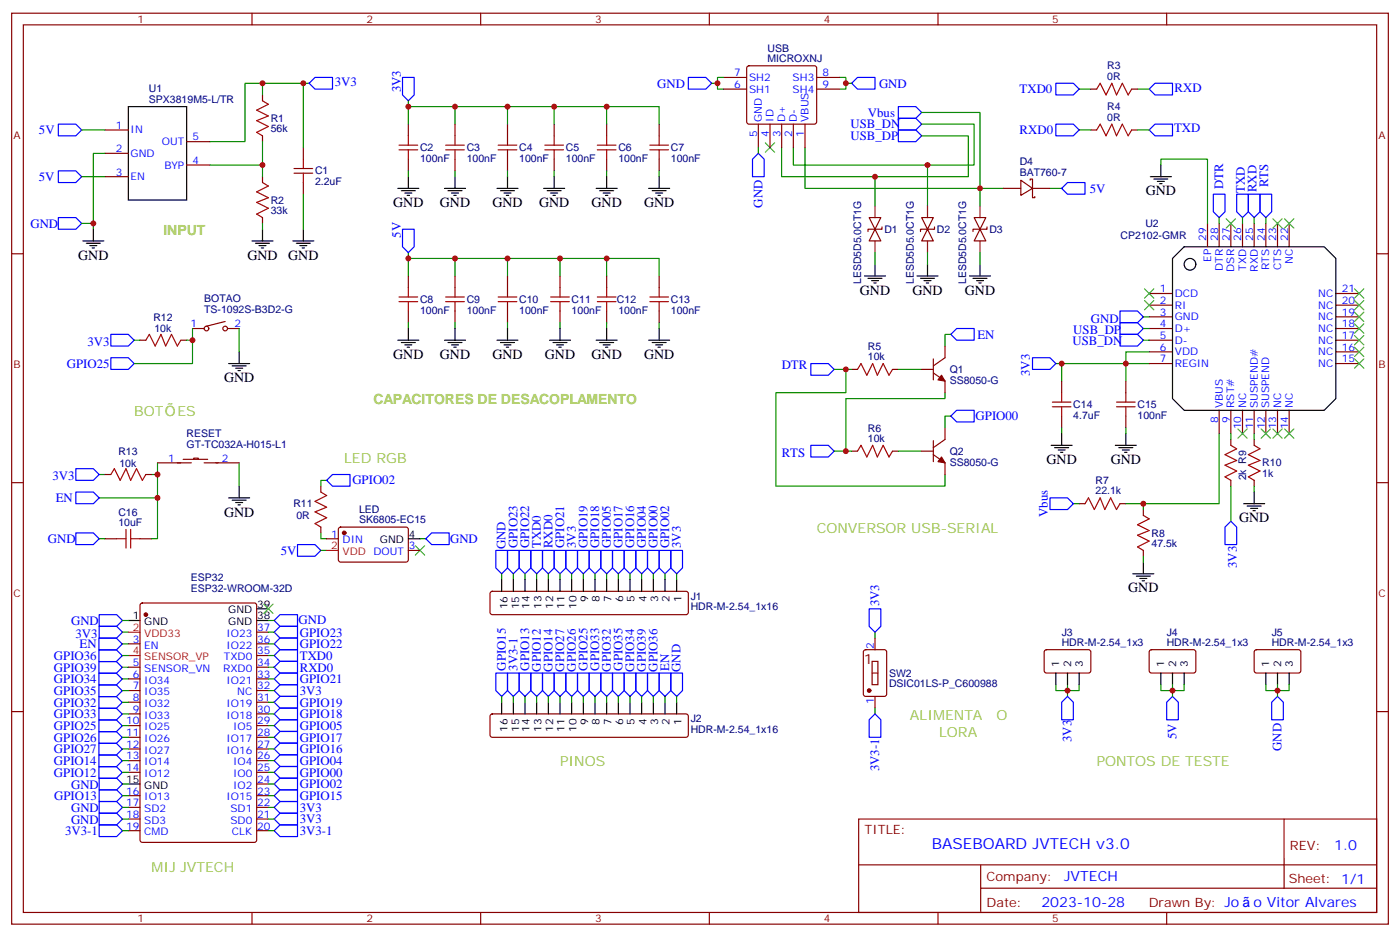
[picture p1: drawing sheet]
<svg xmlns="http://www.w3.org/2000/svg" width="423mm" height="283mm" viewBox="0 0 423 283" stroke-linecap="round" stroke-linejoin="round" font-family="sans-serif">
<g fill="none" stroke="#870000" stroke-width=".35">
<path d="M3.5 4h416.3v275.2h-416.3zM7.1 7.5h409.2v268.1h-409.2zM76.2 4v3.5M145.3 4v3.5M214.5 4v3.5M283.6 4v3.5M352.8 4v3.5M31.7 39.3h7.1M79.4 28.7v1.7M123.5 37.5v3.5M137.6 37.5v3.5M153.5 37.5v3.5"/>
<path d="M167.6 37.5v3.5M183.4 37.5v3.5M199.3 37.5v3.5M218.7 26.9h7.1M218.7 23.4h7.1M226 20.1l.5-.2h19.7l.5 .2 .2 .5v16.2l-.2 .5-.5 .2h-19.7l-.5-.2-.2-.5v-16.2zM229.3 37.5v7.1M232.8 37.5v7.1M236.4 37.5v7.1M239.9 37.5v7.1M243.4 37.5v7.1M246.9 26.9h7.1"/>
<path d="M246.9 23.4h7.1M329.8 39.3h1.8M329.8 26.9h1.8M342.2 39.3h1.8M342.2 26.9h1.8M31.7 46.3h7.1M31.7 53.4h7.1M56.4 49.8h7.1M56.4 42.8h7.1M79.4 41v1.8M79.4 53.4v1.7M91.7 44.6v3.5"/>
<path d="M91.7 55.1v3.6M123.5 48.1v3.5M137.6 48.1v3.5M153.5 48.1v3.5M167.6 48.1v3.5M183.4 48.1v3.5M199.3 48.1v3.5M303.4 56.9h5.3M308.7 54.4l3.5 2.5-3.5 2.1zM311.5 54.4v-.3h.7v5.6h.7v-.3M312.2 56.9h5.3M3.5 76.7h3.6"/>
<path d="M79.4 65.7v1.8M262.8 65.7h3.5l-1.7 3.6zM264.6 69.3l1.7 3.5h-3.5zM266.7 68.5v.8h-4.2v.7M278.7 65.7h3.5l-1.7 3.6zM280.5 69.3l1.7 3.5h-3.5zM282.6 68.5v.8h-4.3v.7M294.6 65.7h3.5l-1.8 3.6zM296.3 69.3l1.8 3.5h-3.5zM298.4 68.5v.8h-4.2v.7M365.1 67.5v7M368.7 67.5v7"/>
<path d="M372.2 67.5v7M375.7 67.5v7M379.2 67.5v7M382.8 67.5v7M386.3 67.5v7M389.8 67.5v7M416.3 76.7h3.5M58.2 99.2h3.5M68.1 97.1l-5.7 1.4M68.8 99.2h3.5M123.5 83.4v3.5M123.5 93.9v3.6"/>
<path d="M137.6 83.4v3.5M137.6 93.9v3.6M153.5 83.4v3.5M153.5 93.9v3.6M169.3 83.4v3.5M169.3 93.9v3.6M183.4 83.4v3.5M183.4 93.9v3.6M199.3 83.4v3.5M199.3 93.9v3.6M347.5 88.7h7M347.5 92.2h7"/>
<path d="M347.5 95.7h7M347.5 99.2h7M403.9 88.7h7.1M403.9 92.2h7.1M403.9 95.7h7.1M403.9 99.2h7.1M42.3 102.8h1.8M54.7 102.8h1.7M257.5 111.6h1.8M269.9 111.6h1.7M278.7 111.6h3.5M282.2 112.6l3.6 2.5v3.5"/>
<path d="M282.2 108.4v6.4M285.8 104.5v3.6l-3.6 2.4M321 115.1v3.5M340.4 115.1v3.5M347.5 102.8h7M347.5 106.3h7M347.5 109.8h7M403.9 102.8h7.1M403.9 106.3h7.1M403.9 109.8h7.1M47.6 139.8h10.3M55.4 138.7h7.4"/>
<path d="M58.6 138.7v-.3h1.4v.3M61.7 139.8h10.6M257.5 136.3h1.8M269.9 136.3h1.7M278.7 136.3h3.5M282.2 137.3l3.6 2.5v3.5M282.2 133.1v6.4M285.8 129.2v3.6l-3.6 2.4M321 125.7v3.5M340.4 125.7v3.5M368.7 123.9v7.1M372.2 123.9v7.1"/>
<path d="M372.2 132.8v1.7M375.7 123.9v7.1M379.2 123.9v7.1M379.2 132.8v1.7M382.8 123.9v7.1M386.3 123.9v7.1M389.8 123.9v7.1M3.5 145.8h3.6M31.7 143.3h1.8M44.1 143.3h1.8M97 146.9v1.7M97 159.2v1.8"/>
<path d="M102.5 159.4l.5-.2 20 .1 .5 .6-.1 9.5-.6 .4-20.1-.1-.4-.6v-9.2zM326.3 152.2h1.8M338.7 152.2h1.7M345.7 153.9v1.8M372.2 145.1v1.8M379.2 145.1v1.8M416.3 145.8h3.5M31.7 162.7h3.6M42.3 162.7h3.6M98.8 162.7h3.5M123.5 166.3h3.5M148.4 178.8l.5-.2h58.5l.5 .2 .2 .5v5.7l-.2 .5-.5 .2h-58.5l-.5-.3-.2-.4v-5.7z"/>
<path d="M345.7 166.3v1.7M38.8 194.5h3.5M42.6 182.3l.4-.2h33.9l.7 .5v71.2l-.5 .6-34.1 .1-.6-.5-.1-71.2zM77.6 191h3.5M77.6 194.5h3.5M77.6 198h3.5M261.3 196.5l.5-.2h5.6l.7 .4v13l-.5 .6-5.8 .1-.7-.5v-12.9zM263.7 199.8h1.8v7h-1.8zM264.6 192.7v3.6M316 196.5l.4-.2h13l.4 .7v5.9l-.7 .4-12.9-.1-.5-.6v-5.6zM347.7 196.5l.5-.2h13l.4 .7-.1 5.9-.6 .4-13-.1-.4-.6v-5.6zM379.5 196.5l.4-.2h13l.4 .7v5.9l-.7 .4-12.9-.1-.5-.6v-5.6z"/>
<path d="M3.5 214.9h3.6M38.8 201.5h3.5M38.8 205.1h3.5M38.8 208.6h3.5M38.8 212.1h3.5M38.8 215.7h3.5M38.8 219.2h3.5M77.6 201.5h3.5M77.6 205.1h3.5M77.6 208.6h3.5M77.6 212.1h3.5M77.6 215.7h3.5"/>
<path d="M77.6 219.2h3.5M148.4 215.9l.5-.2h58.5l.5 .2 .2 .5v5.6l-.2 .5-.5 .2h-58.5l-.5-.2-.2-.5v-5.6zM263.7 203.3h1.8M264.6 210.4v3.5M416.3 214.9h3.5M38.8 222.7h3.5M38.8 226.2h3.5M38.8 229.8h3.5M38.8 233.3h3.5M77.6 222.7h3.5M77.6 226.2h3.5M77.6 229.8h3.5"/>
<path d="M77.6 233.3h3.5M77.6 236.8h3.5M38.8 240.3h3.5M38.8 243.9h3.5M38.8 247.4h3.5M38.8 250.9h3.5M77.6 240.3h3.5M77.6 243.9h3.5M77.6 247.4h3.5M77.6 250.9h3.5M259.6 247.4h156.7v28.2h-156.7zM388.3 247.4v20.9"/>
<path d="M76.2 275.6v3.6M145.3 275.6v3.6M214.5 275.6v3.6M259.7 261.2h156.4M283.6 275.6v3.6M296.6 268.3h119.5M296.6 261.2v14.2M352.8 275.6v3.6"/>
<circle cx="62.4" cy="99.2" r=".71"/>
<circle cx="68.1" cy="99.2" r=".71"/>
</g>
<g fill="none" stroke="#000" stroke-width=".35">
<path d="M38.8 32.2h17.6v28.2h-17.6zM120.3 56.9h6.3M121.4 57.6h4.2M122.4 58.3h2.1M123.1 59h.7M123.5 53.4v3.5M134.4 56.9h6.4M135.5 57.6h4.2M136.5 58.3h2.1M137.2 59h.7M137.6 53.4v3.5M150.3 56.9h6.3"/>
<path d="M151.3 57.6h4.3M152.4 58.3h2.1M153.1 59h.7M153.5 53.4v3.5M164.4 56.9h6.3M165.5 57.6h4.2M166.5 58.3h2.1M167.2 59h.7M167.6 53.4v3.5M180.3 56.9h6.3M181.3 57.6h4.3M182.4 58.3h2.1"/>
<path d="M183.1 59h.7M183.4 53.4v3.5M196.1 56.9h6.4M197.2 57.6h4.2M198.3 58.3h2.1M199 59h.7M199.3 53.4v3.5M347.8 53.4h6.4M348.9 54.1h4.2M350 54.8h2.1M350.7 55.5h.7M351 49.8v3.6"/>
<path d="M25 72.8h6.4M26.1 73.5h4.2M27.2 74.2h2.1M27.9 74.9h.7M28.2 69.3v3.5M76.2 72.8h6.3M77.3 73.5h4.2M78.3 74.2h2.1M79 74.9h.7M79.4 69.3v3.5M88.5 72.8h6.4M89.6 73.5h4.2"/>
<path d="M90.7 74.2h2.1M91.4 74.9h.7M91.7 69.3v3.5M264.6 79.8v3.6M280.5 79.8v3.6M296.3 79.8v3.6M358.1 74.5h42.3l3.5 3.6v42.3l-3.5 3.5h-42.3l-3.6-3.5v-42.3zM123.5 99.2v3.6M137.6 99.2v3.6M153.5 99.2v3.6M169.3 99.2v3.6M183.4 99.2v3.6"/>
<path d="M199.3 99.2v3.6M261.4 83.4h6.4M262.5 84.1h4.2M263.5 84.8h2.1M264.2 85.5h.7M277.3 83.4h6.3M278.3 84.1h4.3M279.4 84.8h2.1M280.1 85.5h.7M293.2 83.4h6.3M294.2 84.1h4.2M295.3 84.8h2.1"/>
<path d="M296 85.5h.7M69.1 109.8h6.4M70.2 110.5h4.2M71.3 111.2h2.1M72 111.9h.7M72.3 106.3v3.5M120.3 102.8h6.3M121.4 103.5h4.2M122.4 104.2h2.1M123.1 104.9h.7M134.4 102.8h6.4M135.5 103.5h4.2"/>
<path d="M136.5 104.2h2.1M137.2 104.9h.7M150.3 102.8h6.3M151.3 103.5h4.3M152.4 104.2h2.1M153.1 104.9h.7M166.2 102.8h6.3M167.2 103.5h4.2M168.3 104.2h2.1M169 104.9h.7M180.3 102.8h6.3M181.3 103.5h4.3"/>
<path d="M182.4 104.2h2.1M183.1 104.9h.7M196.1 102.8h6.4M197.2 103.5h4.2M198.3 104.2h2.1M199 104.9h.7M317.9 134.5h6.3M318.9 135.2h4.2M320 135.9h2.1M320.7 136.6h.7M321 131v3.5M337.3 134.5h6.3"/>
<path d="M338.3 135.2h4.2M339.4 135.9h2.1M340.1 136.6h.7M340.4 131v3.5M69.1 150.4h6.4M70.2 151.1h4.2M71.3 151.8h2.1M72 152.5h.7M72.3 146.9v3.5M376.1 152.2h6.3M377.1 152.9h4.3M378.2 153.6h2.1"/>
<path d="M378.9 154.3h.7M379.2 148.6v3.6M123.5 162.7h3.5M151.7 175.1v3.5M155.2 175.1v3.5M158.7 175.1v3.5M162.3 175.1v3.5M165.8 175.1v3.5M169.3 175.1v3.5M172.9 175.1v3.5M176.4 175.1v3.5M179.9 175.1v3.5"/>
<path d="M183.4 175.1v3.5M187 175.1v3.5M190.5 175.1v3.5M194 175.1v3.5M197.6 175.1v3.5M201.1 175.1v3.5M204.6 175.1v3.5M342.5 173.3h6.4M343.6 174h4.2M344.7 174.7h2.1M345.4 175.4h.7M345.7 169.8v3.5"/>
<path d="M38.8 187.4h3.5M77.6 183.9h3.5M77.6 187.4h3.5M151.7 212.1v3.6M155.2 212.1v3.6M158.7 212.1v3.6M162.3 212.1v3.6M165.8 212.1v3.6M169.3 212.1v3.6M172.9 212.1v3.6M176.4 212.1v3.6M179.9 212.1v3.6"/>
<path d="M183.4 212.1v3.6M187 212.1v3.6M190.5 212.1v3.6M194 212.1v3.6M197.6 212.1v3.6M201.1 212.1v3.6M204.6 212.1v3.6M319.3 203.3v3.5M322.8 203.3v3.5M326.3 203.3v3.5M351 203.3v3.5M354.5 203.3v3.5"/>
<path d="M358.1 203.3v3.5M382.8 203.3v3.5M386.3 203.3v3.5M389.8 203.3v3.5M38.8 236.8h3.5"/>
<circle cx="359.8" cy="79.8" r="1.76"/>
</g>
<g fill="none" stroke="#a10000" stroke-width=".35">
<path d="M79.4 30.4l1.7 1.1-3.5 1.8 3.5 1.7-3.5 1.4 3.5 1.8-3.5 1.8 1.8 1M331.6 39.3l1.1-1.8 1.7 3.5 1.8-3.5 1.4 3.5 1.8-3.5 1.7 3.5 1.1-1.7M331.6 26.9l1.1-1.7 1.7 3.5 1.8-3.5 1.4 3.5 1.8-3.5 1.7 3.5 1.1-1.8M79.4 55.1l1.7 1.1-3.5 1.8 3.5 1.7-3.5 1.4 3.5 1.8-3.5 1.8 1.8 1M88.9 52.3h5.6M88.9 50.9h5.6M91.7 48.1v2.8M91.7 52.3v2.8M120.6 45.3h5.7M120.6 43.9h5.7M123.5 41v2.9M123.5 45.3v2.8"/>
<path d="M134.8 45.3h5.6M134.8 43.9h5.6M137.6 41v2.9M137.6 45.3v2.8M150.6 45.3h5.7M150.6 43.9h5.7M153.5 41v2.9M153.5 45.3v2.8M164.7 45.3h5.7M164.7 43.9h5.7M167.6 41v2.9M167.6 45.3v2.8"/>
<path d="M180.6 45.3h5.7M180.6 43.9h5.7M183.4 41v2.9M183.4 45.3v2.8M196.5 45.3h5.6M196.5 43.9h5.6M199.3 41v2.9M199.3 45.3v2.8M120.6 91.1h5.7M120.6 89.7h5.7M123.5 86.9v2.8M123.5 91.1v2.8"/>
<path d="M134.8 91.1h5.6M134.8 89.7h5.6M137.6 86.9v2.8M137.6 91.1v2.8M150.6 91.1h5.7M150.6 89.7h5.7M153.5 86.9v2.8M153.5 91.1v2.8M166.5 91.1h5.7M166.5 89.7h5.7M169.3 86.9v2.8M169.3 91.1v2.8"/>
<path d="M180.6 91.1h5.7M180.6 89.7h5.7M183.4 86.9v2.8M183.4 91.1v2.8M196.5 91.1h5.6M196.5 89.7h5.6M199.3 86.9v2.8M199.3 91.1v2.8M44.1 102.8l1.1-1.8 1.7 3.5 1.8-3.5 1.4 3.5 1.8-3.5 1.7 3.5 1.1-1.7M259.3 111.6l1-1.8 1.8 3.5 1.8-3.5 1.4 3.5 1.8-3.5 1.7 3.5 1.1-1.7M321 118.6v2.9M340.4 118.6v2.9"/>
<path d="M259.3 136.3l1-1.8 1.8 3.5 1.8-3.5 1.4 3.5 1.8-3.5 1.7 3.5 1.1-1.7M318.2 122.9h5.6M318.2 121.5h5.6M321 122.9v2.8M337.6 122.9h5.7M337.6 121.5h5.7M340.4 122.9v2.8M372.2 134.5l1.7 1.1-3.5 1.7 3.5 1.8-3.5 1.4 3.5 1.8-3.5 1.7 1.8 1.1M379.2 134.5l1.8 1.1-3.5 1.7 3.5 1.8-3.5 1.4 3.5 1.8-3.5 1.7 1.7 1.1M33.5 143.3l1.1-1.7 1.7 3.5 1.8-3.5 1.4 3.5 1.8-3.5 1.7 3.5 1.1-1.8M38.1 159.9v5.7M39.5 159.9v5.7"/>
<path d="M97 148.6l1.8 1.1-3.6 1.7 3.6 1.8-3.6 1.4 3.6 1.8-3.6 1.8 1.8 1M328.1 152.2l1-1.8 1.8 3.5 1.8-3.5 1.4 3.5 1.7-3.5 1.8 3.5 1.1-1.7M345.7 155.7l1.8 1-3.5 1.8 3.5 1.8-3.5 1.4 3.5 1.7-3.5 1.8 1.7 1.1M35.3 162.7h2.8M39.5 162.7h2.8"/>
</g>
<g fill="none" stroke="#008700" stroke-width=".35">
<path d="M24.7 39.3h7M79.4 28.7v-3.5h-5.3v17.6h-10.6M79.4 25.2h12.3M93.5 25.2h-1.8v19.4M123.5 30.4v1.8h30v5.3M123.5 32.2v5.3M137.6 32.2v5.3M153.5 32.2h14.1v5.3M167.6 32.2h31.7v5.3M183.4 32.2v5.3M217 25.2v1.7h1.7M218.7 23.4h-1.7v1.8h-1.8"/>
<path d="M254 23.4h1.8v1.8h1.7M255.8 25.2v1.7h-1.8M278.7 34h17.6v22.9M278.7 37.5h15.9v12.3h-14.1M326.3 39.3h3.5M326.3 26.9h3.5M344 39.3h3.5M344 26.9h3.5M24.7 53.4h7M31.7 46.3h-3.5v23M79.4 42.8v7h-15.9M79.4 49.8v3.6"/>
<path d="M91.7 58.7v10.6M123.5 51.6v1.8M137.6 51.6v1.8M153.5 51.6v1.8M167.6 51.6v1.8M183.4 51.6v1.8M199.3 51.6v1.8M229.3 44.6v1.7M236.4 44.6v8.8h28.2v8.8M239.9 44.6v5.2h40.6v12.4M243.4 44.6v12.3h52.9M278.7 41h14.1v12.4h-28.2"/>
<path d="M296.3 56.9h7.1M296.3 56.9v5.3M317.5 56.9h3.5M351 49.8v-1.7h14.1v19.4M24.7 67.5h3.5M79.4 67.5v1.8M123.5 76.3v1.8h30v5.3M123.5 78.1v5.3M137.6 78.1v5.3M153.5 78.1h45.8v5.3M169.3 78.1v5.3M183.4 78.1v5.3"/>
<path d="M264.6 76.3v3.5M280.5 76.3v3.5M296.3 76.3v3.5M368.7 65.7v1.8M375.7 65.7v1.8M379.2 65.7v1.8M382.8 65.7v1.8M58.2 99.2v3.6h-1.8M72.3 99.2v7.1M123.5 97.5v1.7M137.6 97.5v1.7M153.5 97.5v1.7"/>
<path d="M169.3 97.5v1.7M183.4 97.5v1.7M199.3 97.5v1.7M345.7 99.2h1.8M345.7 95.7h1.8M40.6 102.8h1.7M58.2 102.8v7h-17.6M252.2 111.6h5.3M255.8 111.6v7h-21.2v28.3h51.2v-3.6M271.6 111.6h7.1M285.8 118.6v1.8h-30v15.9M287.5 101h-1.7v3.5"/>
<path d="M319.3 109.8h28.2M321 109.8v5.3M345.7 102.8h1.8M347.5 106.3h-7.1v8.8M47.6 139.8v3.5h-1.7M72.3 139.8v7.1M252.2 136.3h5.3M271.6 136.3h7.1M287.5 125.7h-1.7v3.5M321 129.2v1.8M340.4 129.2v1.8M368.7 131v21.2h-23"/>
<path d="M372.2 131v1.8M379.2 131v1.8M30 143.3h1.7M47.6 143.3v7.1h-17.6M47.6 150.4v12.3h-1.7M98.8 145.1h-1.8v1.8M324.6 152.2h1.7M340.4 152.2h5.3v1.7M372.2 146.9v10.5M379.2 146.9v1.7M30 162.7h1.7M97 161v1.7h1.8"/>
<path d="M97 166.3h1.8M127 162.7h1.8M151.7 173.3v1.8M155.2 173.3v1.8M158.7 173.3v1.8M162.3 173.3v1.8M165.8 173.3v1.8M169.3 173.3v1.8M172.9 173.3v1.8M176.4 173.3v1.8M179.9 173.3v1.8M183.4 173.3v1.8"/>
<path d="M187 173.3v1.8M190.5 173.3v1.8M194 173.3v1.8M197.6 173.3v1.8M201.1 173.3v1.8M204.6 173.3v1.8M345.7 168v1.8M37 194.5h1.8M37 198h1.8M37 191h1.8M37 187.4h1.8M81.1 191h1.8"/>
<path d="M81.1 187.4h1.8M81.1 198h1.8M81.1 194.5h1.8M264.6 191v1.7M37 201.5h1.8M37 205.1h1.8M37 208.6h1.8M37 212.1h1.8M37 215.7h1.8M37 219.2h1.8M81.1 208.6h1.8M81.1 212.1h1.8"/>
<path d="M81.1 215.7h1.8M81.1 219.2h1.8M81.1 205.1h1.8M81.1 201.5h1.8M151.7 210.4v1.7M155.2 210.4v1.7M158.7 210.4v1.7M162.3 210.4v1.7M165.8 210.4v1.7M169.3 210.4v1.7M172.9 210.4v1.7M176.4 210.4v1.7"/>
<path d="M179.9 210.4v1.7M183.4 210.4v1.7M187 210.4v1.7M190.5 210.4v1.7M194 210.4v1.7M197.6 210.4v1.7M201.1 210.4v1.7M204.6 210.4v1.7M264.6 213.9v1.8M319.3 206.8v1.8h7v-1.8M322.8 206.8v3.6M351 206.8v1.8h7.1v-1.8"/>
<path d="M354.5 206.8v3.6M382.8 206.8v1.8h7v-1.8M386.3 206.8v3.6M37 222.7h1.8M37 226.2h1.8M37 229.8h1.8M37 233.3h1.8M37 236.8h1.8M81.1 236.8h1.8M81.1 222.7h1.8M81.1 226.2h1.8M81.1 229.8h1.8"/>
<path d="M81.1 233.3h1.8M37 243.9h1.8M37 247.4h1.8M37 250.9h1.8M37 240.3h1.8M81.1 243.9h1.8M81.1 247.4h1.8M81.1 250.9h1.8M81.1 240.3h1.8"/>
</g>
<g fill="none" stroke="#00f" stroke-width=".35">
<path d="M17.6 37.5h5.3l1.8 1.8-1.8 1.7h-5.3zM95.2 23.4h5.3v3.5h-5.3l-1.7-1.7zM121.7 23.4h3.5v5.3l-1.7 1.7-1.8-1.7zM208.1 23.4h5.3l1.8 1.8-1.8 1.7h-5.3zM259.3 23.4h5.3v3.5h-5.3l-1.8-1.7zM271.6 32.2h5.3l1.8 1.8-1.8 1.7h-5.3zM271.6 35.7h5.3l1.8 1.8-1.8 1.8h-5.3zM271.6 39.3h5.3l1.8 1.7-1.8 1.8h-5.3zM319.3 37.5h5.3l1.7 1.8-1.7 1.7h-5.3zM319.3 25.2h5.3l1.7 1.7-1.7 1.8h-5.3zM347.5 39.3l1.7-1.8h5.3v3.5h-5.3zM349.2 25.2h5.3v3.5h-5.3l-1.7-1.8z"/>
<path d="M17.6 51.6h5.3l1.8 1.8-1.8 1.7h-5.3zM229.3 46.3l1.8 1.8v5.3h-3.6v-5.3zM322.8 55.1h5.3v3.6h-5.3l-1.8-1.8zM366.9 58.7h3.5v5.3l-1.7 1.7-1.8-1.7zM373.9 58.7h3.6v5.3l-1.8 1.7-1.8-1.7zM377.5 58.7h3.5v5.3l-1.8 1.7-1.7-1.7zM381 58.7h3.5v5.3l-1.7 1.7-1.8-1.7zM17.6 65.7h5.3l1.8 1.8-1.8 1.8h-5.3zM121.7 69.3h3.5v5.2l-1.7 1.8-1.8-1.8zM289.3 99.2h5.3v3.6h-5.3l-1.8-1.8zM338.7 97.5h5.3l1.7 1.7-1.7 1.8h-5.3zM338.7 93.9h5.3l1.7 1.8-1.7 1.8h-5.3z"/>
<path d="M33.5 108.1h5.3l1.8 1.7-1.8 1.8h-5.3zM33.5 101h5.3l1.8 1.8-1.8 1.7h-5.3zM245.2 109.8h5.3l1.7 1.8-1.7 1.7h-5.3zM312.2 108.1h5.3l1.8 1.7-1.8 1.8h-5.3zM338.7 101h5.3l1.7 1.8-1.7 1.7h-5.3zM245.2 134.5h5.3l1.7 1.8-1.7 1.7h-5.3zM289.3 123.9h5.3v3.6h-5.3l-1.8-1.8zM22.9 141.6h5.3l1.8 1.7-1.8 1.8h-5.3zM22.9 148.6h5.3l1.8 1.8-1.8 1.8h-5.3zM98.8 145.1l1.7-1.8h5.3v3.6h-5.3zM317.5 150.4h5.3l1.8 1.8-1.8 1.7h-5.3zM370.4 159.2l1.8-1.8 1.7 1.8v5.3h-3.5z"/>
<path d="M22.9 161h5.3l1.8 1.7-1.8 1.8h-5.3zM90 164.5h5.2l1.8 1.8-1.8 1.7h-5.2zM128.8 162.7l1.7-1.7h5.3v3.5h-5.3zM149.9 166.3h3.6v5.3l-1.8 1.7-1.8-1.7zM153.5 166.3h3.5v5.3l-1.8 1.7-1.7-1.7zM157 166.3h3.5v5.3l-1.8 1.7-1.7-1.7zM160.5 166.3h3.5v5.3l-1.7 1.7-1.8-1.7zM164 166.3h3.6v5.3l-1.8 1.7-1.8-1.7zM167.6 166.3h3.5v5.3l-1.8 1.7-1.7-1.7zM171.1 166.3h3.5v5.3l-1.7 1.7-1.8-1.7zM174.6 166.3h3.6v5.3l-1.8 1.7-1.8-1.7zM178.2 166.3h3.5v5.3l-1.8 1.7-1.7-1.7z"/>
<path d="M181.7 166.3h3.5v5.3l-1.8 1.7-1.7-1.7zM185.2 166.3h3.5v5.3l-1.7 1.7-1.8-1.7zM188.7 166.3h3.6v5.3l-1.8 1.7-1.8-1.7zM192.3 166.3h3.5v5.3l-1.8 1.7-1.7-1.7zM195.8 166.3h3.5v5.3l-1.7 1.7-1.8-1.7zM199.3 166.3h3.5v5.3l-1.7 1.7-1.8-1.7zM202.8 166.3h3.6v5.3l-1.8 1.7-1.8-1.7zM29.9 199.8h5.3l1.8 1.8-1.8 1.8h-5.3zM29.9 196.3h5.3l1.8 1.8-1.8 1.7h-5.3zM29.9 192.8h5.3l1.8 1.7-1.8 1.8h-5.3zM30 189.2h5.3l1.7 1.8-1.7 1.7h-5.3zM30 185.7h5.3l1.7 1.7-1.7 1.8h-5.3z"/>
<path d="M82.9 187.4l1.8-1.7h5.3v3.5h-5.3zM82.9 191l1.8-1.8h5.3v3.5h-5.3zM82.9 194.5l1.8-1.8h5.3v3.6h-5.3zM82.9 198l1.8-1.7h5.3v3.5h-5.3zM262.8 183.9h3.5v5.3l-1.7 1.8-1.8-1.8zM29.9 217.5h5.3l1.8 1.7-1.8 1.8h-5.3zM29.9 213.9h5.3l1.8 1.8-1.8 1.8h-5.3zM29.9 210.4h5.3l1.8 1.8-1.8 1.7h-5.3zM29.9 206.9h5.3l1.8 1.8-1.8 1.7h-5.3zM29.9 203.4h5.3l1.8 1.7-1.8 1.8h-5.3zM82.9 208.6l1.8-1.8h5.3v3.6h-5.3zM82.9 201.5l1.8-1.7h5.3v3.5h-5.3z"/>
<path d="M82.9 205.1l1.8-1.8h5.3v3.5h-5.3zM82.9 212.1l1.8-1.7h5.3v3.5h-5.3zM82.9 219.2l1.8-1.8h5.3v3.5h-5.3zM84.7 213.9h5.3v3.5h-5.3l-1.8-1.7zM149.9 203.3h3.6v5.3l-1.8 1.8-1.8-1.8zM153.5 203.3h3.5v5.3l-1.8 1.8-1.7-1.8zM157 203.3h3.5v5.3l-1.8 1.8-1.7-1.8zM160.5 203.3h3.5v5.3l-1.7 1.8-1.8-1.8zM164 203.3h3.6v5.3l-1.8 1.8-1.8-1.8zM167.6 203.3h3.5v5.3l-1.8 1.8-1.7-1.8zM171.1 203.3h3.5v5.3l-1.7 1.8-1.8-1.8zM174.6 203.3h3.6v5.3l-1.8 1.8-1.8-1.8z"/>
<path d="M178.2 203.3h3.5v5.3l-1.8 1.8-1.7-1.8zM181.7 203.3h3.5v5.3l-1.8 1.8-1.7-1.8zM185.2 203.3h3.5v5.3l-1.7 1.8-1.8-1.8zM188.7 203.3h3.6v5.3l-1.8 1.8-1.8-1.8zM192.3 203.3h3.5v5.3l-1.8 1.8-1.7-1.8zM195.8 203.3h3.5v5.3l-1.7 1.8-1.8-1.8zM199.3 203.3h3.5v5.3l-1.7 1.8-1.8-1.8zM202.8 203.3h3.6v5.3l-1.8 1.8-1.8-1.8zM262.8 217.4l1.8-1.7 1.7 1.7v5.3h-3.5zM322.8 210.4l1.8 1.7v5.3h-3.6v-5.3zM354.5 210.4l1.8 1.7v5.3h-3.5v-5.3zM386.3 210.4l1.8 1.7v5.3h-3.6v-5.3z"/>
<path d="M29.9 231.6h5.3l1.8 1.7-1.8 1.8h-5.3zM29.9 228.1h5.3l1.8 1.7-1.8 1.8h-5.3zM29.9 224.5h5.3l1.8 1.8-1.8 1.8h-5.3zM29.9 221h5.3l1.8 1.8-1.8 1.7h-5.3zM30 235.1h5.3l1.7 1.7-1.7 1.8h-5.3zM30 238.6h5.3l1.7 1.7-1.7 1.8h-5.3zM82.9 222.7l1.8-1.8h5.3v3.6h-5.3zM82.9 226.2l1.8-1.7h5.3v3.5h-5.3zM82.9 229.8l1.8-1.8h5.3v3.5h-5.3zM82.9 233.3l1.8-1.8h5.3v3.6h-5.3zM82.9 236.8l1.8-1.7h5.3v3.5h-5.3zM30 249.2h5.3l1.7 1.7-1.7 1.8h-5.3z"/>
<path d="M30 245.6h5.3l1.7 1.8-1.7 1.8h-5.3zM30 242.1h5.3l1.7 1.8-1.7 1.7h-5.3zM82.9 243.9l1.8-1.8h5.3v3.5h-5.3zM82.9 247.4l1.8-1.8h5.3v3.6h-5.3zM82.9 250.9l1.8-1.7h5.3v3.5h-5.3zM82.9 240.3l1.8-1.7h5.3v3.5h-5.3z"/>
</g>
<g fill="none" stroke="#3c3" stroke-width=".35">
<path d="M231.4 43.1l2.8 2.9M234.2 43.1l-2.8 2.9M370.8 66.1l2.8 2.8M373.6 66.1l-2.8 2.8M384.9 66.1l2.8 2.8M387.7 66.1l-2.8 2.8M388.4 66.1l2.8 2.8M391.2 66.1l-2.8 2.8M346.1 87.2l2.8 2.9M346.1 90.8l2.8 2.8M348.9 87.2l-2.8 2.9M348.9 90.8l-2.8 2.8"/>
<path d="M409.6 87.2l2.8 2.9M409.6 90.8l2.8 2.8M409.6 94.3l2.8 2.8M409.6 97.8l2.8 2.8M412.4 87.2l-2.8 2.9M412.4 90.8l-2.8 2.8M412.4 94.3l-2.8 2.8M412.4 97.8l-2.8 2.8M409.6 101.4l2.8 2.8M409.6 104.9l2.8 2.8M409.6 108.4l2.8 2.8M412.4 101.4l-2.8 2.8"/>
<path d="M412.4 104.9l-2.8 2.8M412.4 108.4l-2.8 2.8M374.3 129.6l2.8 2.8M377.1 129.6l-2.8 2.8M381.4 129.6l2.8 2.8M384.2 129.6l-2.8 2.8M384.9 129.6l2.8 2.8M387.7 129.6l-2.8 2.8M388.4 129.6l2.8 2.8M391.2 129.6l-2.8 2.8M125.6 164.9l2.8 2.8M128.4 164.9l-2.8 2.8"/>
<path d="M79.7 182.5l2.8 2.8M82.5 182.5l-2.8 2.8"/>
</g>
<g fill="#870000" stroke="#870000" stroke-width=".35">
<path d="M284.7 113.3l1.1 1.8-2.2-.3z"/>
<path d="M284.7 138l1.1 1.8-2.2-.3z"/>
<circle cx="104.1" cy="161" r=".53"/>
<circle cx="44.1" cy="185.7" r=".53"/>
<circle cx="262.8" cy="208.6" r=".53"/>
</g>
<path d="M264.6 62.2v3.5M264.6 72.8v3.5M280.5 62.2v3.5M280.5 72.8v3.5M296.3 62.2v3.5M296.3 72.8v3.5" fill="none" stroke="#8c2424" stroke-width=".35"/>
<path d="M98.8 166.3h3.5M38.8 198h3.5M38.8 191h3.5" fill="none" stroke="#f00" stroke-width=".35"/>
<g fill="#c00">
<circle cx="321" cy="109.8" r=".88"/>
<circle cx="340.4" cy="109.8" r=".88"/>
<circle cx="345.7" cy="152.2" r=".88"/>
<circle cx="255.8" cy="136.3" r=".88"/>
<circle cx="255.8" cy="111.6" r=".88"/>
<circle cx="296.3" cy="56.9" r=".88"/>
<circle cx="280.5" cy="49.8" r=".88"/>
<circle cx="264.6" cy="53.4" r=".88"/>
<circle cx="79.4" cy="49.8" r=".88"/>
<circle cx="91.7" cy="25.2" r=".88"/>
<circle cx="79.4" cy="25.2" r=".88"/>
<circle cx="183.4" cy="78.1" r=".88"/>
<circle cx="169.3" cy="78.1" r=".88"/>
<circle cx="153.5" cy="78.1" r=".88"/>
<circle cx="183.4" cy="32.2" r=".88"/>
<circle cx="167.6" cy="32.2" r=".88"/>
<circle cx="153.5" cy="32.2" r=".88"/>
<circle cx="137.6" cy="78.1" r=".88"/>
<circle cx="123.5" cy="78.1" r=".88"/>
<circle cx="123.5" cy="32.2" r=".88"/>
<circle cx="137.6" cy="32.2" r=".88"/>
<circle cx="58.2" cy="102.8" r=".88"/>
<circle cx="47.6" cy="143.3" r=".88"/>
<circle cx="255.8" cy="25.2" r=".88"/>
<circle cx="217" cy="25.2" r=".88"/>
<circle cx="354.5" cy="208.6" r=".88"/>
<circle cx="386.3" cy="208.6" r=".88"/>
<circle cx="322.8" cy="208.6" r=".88"/>
<circle cx="47.6" cy="150.4" r=".88"/>
<circle cx="28.2" cy="67.5" r=".88"/>
</g>
<text font-size="4.6" fill="#00f" x="281.7" y="256.4">BASEBOARD JVTECH v3.0</text>
<g font-size="4.2">
<text x="346.4" y="59">GND</text>
<text x="118.9" y="62.5">GND</text>
<text x="133" y="62.5">GND</text>
<text x="148.9" y="62.5">GND</text>
<text x="163" y="62.5">GND</text>
<text x="178.9" y="62.5">GND</text>
<text x="194.7" y="62.5">GND</text>
<text x="23.6" y="78.4">GND</text>
<text x="74.8" y="78.4">GND</text>
<text x="87.1" y="78.4">GND</text>
<text x="260" y="89">GND</text>
<text x="275.9" y="89">GND</text>
<text x="291.7" y="89">GND</text>
<text x="118.9" y="108.4">GND</text>
<text x="133" y="108.4">GND</text>
<text x="148.9" y="108.4">GND</text>
<text x="164.7" y="108.4">GND</text>
<text x="178.9" y="108.4">GND</text>
<text x="194.7" y="108.4">GND</text>
<text x="67.7" y="115.5">GND</text>
<text x="316.4" y="140.2">GND</text>
<text x="335.8" y="140.2">GND</text>
<text x="67.7" y="156">GND</text>
<text x="374.6" y="157.8">GND</text>
<text x="341.1" y="179">GND</text>
</g>
<g font-size="4.2" fill="#a7c43b">
<text x="49.4" y="71">INPUT</text>
<text x="40.6" y="125.7">BOT</text>
<text x="53.6" y="125.7">ES</text>
<text x="112.9" y="122.2">CAPACITORES DE DESACOPLAMENTO</text>
<text x="104.1" y="139.8">LED RGB</text>
<text x="246.9" y="161">CONVERSOR USB-SERIAL</text>
<text x="275.2" y="217.4">ALIMENTA</text>
<text x="301.3" y="217.4">O</text>
<text x="284" y="222.7">LORA</text>
<text x="169.3" y="231.5">PINOS</text>
<text x="331.6" y="231.5">PONTOS DE TESTE</text>
<text x="45.9" y="263.3">MIJ JVTECH</text>
</g>
<text font-size="4.2" fill="#800" x="261.2" y="200.5">1</text>
<g font-size="4.2" fill="#00f">
<text x="403.4" y="256.7">1.0</text>
<text x="321.8" y="266.2">JVTECH</text>
<text x="314.9" y="274">2023-10-28</text>
<text x="379" y="273.9">o Vitor Alvares</text>
</g>
<g font-size="3.9" fill="#00f">
<text x="101.2" y="25.9">3V3</text>
<text x="121.2" y="27.9" transform="rotate(-90 121.2 27.9)">3V3</text>
<text x="198.7" y="26.5">GND</text>
<text x="265.8" y="26.5">GND</text>
<text x="308.3" y="28.2">TXD0</text>
<text x="355.2" y="27.7">RXD</text>
<text x="262.4" y="35.2">Vbus</text>
<text x="11.8" y="40.5">5V</text>
<text x="257.2" y="38.7">USB_DN</text>
<text x="308.3" y="40.5">RXD0</text>
<text x="355" y="40">TXD</text>
<text x="257.2" y="42.3">USB_DP</text>
<text x="11.8" y="54.6">5V</text>
<text x="329.5" y="58.2">5V</text>
<text x="369.9" y="57.2" transform="rotate(-90 369.9 57.2)">DTR</text>
<text x="376.4" y="58.2" transform="rotate(-90 376.4 58.2)">TXD</text>
<text x="380" y="58" transform="rotate(-90 380 58)">RXD</text>
<text x="383.5" y="56.6" transform="rotate(-90 383.5 56.6)">RTS</text>
<text x="230.5" y="62.7" transform="rotate(-90 230.5 62.7)">GND</text>
<text x="9.2" y="68.8">GND</text>
<text x="121.2" y="71.8" transform="rotate(-90 121.2 71.8)">5V</text>
<text x="324.6" y="101">USB_DP</text>
<text x="329.8" y="97.5">GND</text>
<text x="26.5" y="104.5">3V3</text>
<text x="295.6" y="102.3">EN</text>
<text x="324.3" y="104.3">USB_DN</text>
<text x="20.2" y="111.1">GPIO25</text>
<text x="236.4" y="111.6">DTR</text>
<text x="311.4" y="113.6" transform="rotate(-90 311.4 113.6)">3V3</text>
<text x="295" y="127">GPIO00</text>
<text x="236.4" y="138">RTS</text>
<text x="15.9" y="145.1">3V3</text>
<text x="106.5" y="146.3">GPIO02</text>
<text x="16.8" y="151.6">EN</text>
<text x="316.8" y="156.2" transform="rotate(-90 316.8 156.2)">Vbus</text>
<text x="14.5" y="164.1">GND</text>
<text x="84.9" y="167.5">5V</text>
<text x="136.1" y="163.9">GND</text>
<text x="152.8" y="165.9" transform="rotate(-90 152.8 165.9)">GND</text>
<text x="156.5" y="165.6" transform="rotate(-90 156.5 165.6)">GPIO23</text>
<text x="160.1" y="165.6" transform="rotate(-90 160.1 165.6)">GPIO22</text>
<text x="163.6" y="165.6" transform="rotate(-90 163.6 165.6)">TXD0</text>
<text x="167.1" y="165.6" transform="rotate(-90 167.1 165.6)">RXD0</text>
<text x="170.6" y="165.6" transform="rotate(-90 170.6 165.6)">GPIO21</text>
<text x="174.1" y="165.6" transform="rotate(-90 174.1 165.6)">3V3</text>
<text x="177.7" y="165.6" transform="rotate(-90 177.7 165.6)">GPIO19</text>
<text x="181.2" y="165.6" transform="rotate(-90 181.2 165.6)">GPIO18</text>
<text x="184.8" y="165.6" transform="rotate(-90 184.8 165.6)">GPIO05</text>
<text x="188.3" y="165.6" transform="rotate(-90 188.3 165.6)">GPIO17</text>
<text x="191.8" y="165.6" transform="rotate(-90 191.8 165.6)">GPIO16</text>
<text x="195.3" y="165.6" transform="rotate(-90 195.3 165.6)">GPIO04</text>
<text x="198.9" y="165.6" transform="rotate(-90 198.9 165.6)">GPIO00</text>
<text x="202.4" y="165.6" transform="rotate(-90 202.4 165.6)">GPIO02</text>
<text x="205.9" y="165.6" transform="rotate(-90 205.9 165.6)">3V3</text>
<text x="373.9" y="171.6" transform="rotate(-90 373.9 171.6)">3V3</text>
<text x="265.8" y="183.2" transform="rotate(-90 265.8 183.2)">3V3</text>
<text x="21.5" y="188.8">GND</text>
<text x="90.3" y="188.6">GND</text>
<text x="22.8" y="192.8">3V3</text>
<text x="24" y="195.8">EN</text>
<text x="90.7" y="192.3">GPIO23</text>
<text x="90.7" y="195.8">GPIO22</text>
<text x="16.3" y="202.9">GPIO39</text>
<text x="16.3" y="199.3">GPIO36</text>
<text x="90.7" y="199.3">TXD0</text>
<text x="90.7" y="202.9">RXD0</text>
<text x="153" y="202.6" transform="rotate(-90 153 202.6)">GPIO15</text>
<text x="156.5" y="202.6" transform="rotate(-90 156.5 202.6)">3V3-1</text>
<text x="160" y="202.6" transform="rotate(-90 160 202.6)">GPIO13</text>
<text x="163.5" y="202.8" transform="rotate(-90 163.5 202.8)">GPIO12</text>
<text x="167" y="202.8" transform="rotate(-90 167 202.8)">GPIO14</text>
<text x="170.6" y="202.8" transform="rotate(-90 170.6 202.8)">GPIO27</text>
<text x="174.1" y="202.8" transform="rotate(-90 174.1 202.8)">GPIO26</text>
<text x="177.6" y="202.6" transform="rotate(-90 177.6 202.6)">GPIO25</text>
<text x="181.1" y="202.6" transform="rotate(-90 181.1 202.6)">GPIO33</text>
<text x="184.7" y="202.8" transform="rotate(-90 184.7 202.8)">GPIO32</text>
<text x="188.2" y="202.6" transform="rotate(-90 188.2 202.6)">GPIO35</text>
<text x="191.7" y="202.8" transform="rotate(-90 191.7 202.8)">GPIO34</text>
<text x="195.2" y="202.8" transform="rotate(-90 195.2 202.8)">GPIO39</text>
<text x="198.8" y="202.8" transform="rotate(-90 198.8 202.8)">GPIO36</text>
<text x="202.3" y="202.7" transform="rotate(-90 202.3 202.7)">EN</text>
<text x="205.8" y="203" transform="rotate(-90 205.8 203)">GND</text>
<text x="16.3" y="209.9">GPIO35</text>
<text x="16.3" y="206.4">GPIO34</text>
<text x="90.7" y="209.8">3V3</text>
<text x="90.7" y="206.4">GPIO21</text>
<text x="16.3" y="213.4">GPIO32</text>
<text x="90.7" y="213.4">GPIO19</text>
<text x="16.3" y="220.5">GPIO25</text>
<text x="16.3" y="217">GPIO33</text>
<text x="90.7" y="217">GPIO18</text>
<text x="90.7" y="220.5">GPIO05</text>
<text x="16.3" y="227.5">GPIO27</text>
<text x="16.3" y="224">GPIO26</text>
<text x="90.7" y="224">GPIO17</text>
<text x="90.7" y="227.5">GPIO16</text>
<text x="324" y="224.2" transform="rotate(-90 324 224.2)">3V3</text>
<text x="355.8" y="223.3" transform="rotate(-90 355.8 223.3)">5V</text>
<text x="387.5" y="226.8" transform="rotate(-90 387.5 226.8)">GND</text>
<text x="16.3" y="231.1">GPIO14</text>
<text x="90.7" y="231.1">GPIO04</text>
<text x="265.8" y="233" transform="rotate(-90 265.8 233)">3V3-1</text>
<text x="16.3" y="234.6">GPIO12</text>
<text x="21.5" y="238.2">GND</text>
<text x="90.7" y="234.6">GPIO00</text>
<text x="90.7" y="238.1">GPIO02</text>
<text x="16.4" y="241.6">GPIO13</text>
<text x="21.5" y="245.3">GND</text>
<text x="90.7" y="245.1">3V3</text>
<text x="90.7" y="241.7">GPIO15</text>
<text x="21.5" y="248.9">GND</text>
<text x="90.7" y="248.7">3V3</text>
<text x="19.7" y="252.2">3V3-1</text>
<text x="90.7" y="252.2">3V3-1</text>
</g>
<g font-size="3.9" fill="#800">
<text x="261.4" y="252">TITLE:</text>
<text x="390" y="256.7">REV:</text>
<text x="298.3" y="266.2">Company:</text>
<text x="389.7" y="266.8">Sheet: 1/1</text>
<text x="298.3" y="273.9">Date:</text>
<text x="347.4" y="273.9">Drawn By: Jo</text>
</g>
<g font-size="3.2" fill="#800">
<text x="41.6" y="7">1</text>
<text x="110.8" y="7">2</text>
<text x="179.9" y="7">3</text>
<text x="249.1" y="7">4</text>
<text x="318.2" y="7">5</text>
<text x="4.1" y="42.1">A</text>
<text x="416.8" y="42.1">A</text>
<text x="4.1" y="111.2">B</text>
<text x="416.8" y="111.2">B</text>
<text x="4.1" y="180.4">C</text>
<text x="416.8" y="180.4">C</text>
<text x="41.6" y="278.6">1</text>
<text x="110.8" y="278.6">2</text>
<text x="179.9" y="278.6">3</text>
<text x="249.1" y="278.6">4</text>
<text x="318.2" y="278.6">5</text>
</g>
<g font-size="3.2" fill="#000080">
<text x="232.1" y="15.6">USB</text>
<text x="232.1" y="18.8">MICROXNJ</text>
<text x="334.8" y="20.9">R3</text>
<text x="45" y="27.7">U1</text>
<text x="334.8" y="24.1">0R</text>
<text x="45" y="31.2">SPX3819M5-L/TR</text>
<text x="334.8" y="33.2">R4</text>
<text x="81.8" y="40">56k</text>
<text x="81.8" y="36.8">R1</text>
<text x="334.8" y="36.4">0R</text>
<text x="127" y="45.7">C2</text>
<text x="141.1" y="45.7">C3</text>
<text x="157" y="45.7">C4</text>
<text x="171.1" y="45.7">C5</text>
<text x="187" y="45.7">C6</text>
<text x="202.8" y="45.7">C7</text>
<text x="95.2" y="52.7">C1</text>
<text x="127" y="48.9">100nF</text>
<text x="141.1" y="48.9">100nF</text>
<text x="157" y="48.9">100nF</text>
<text x="171.1" y="48.9">100nF</text>
<text x="187" y="48.9">100nF</text>
<text x="202.8" y="48.9">100nF</text>
<text x="308.3" y="53">BAT760-7</text>
<text x="308.3" y="49.8">D4</text>
<text x="95.2" y="55.8">2.2uF</text>
<text x="81.8" y="64.7">33k</text>
<text x="81.8" y="61.5">R2</text>
<text x="267.4" y="70.4">D1</text>
<text x="283.3" y="70.4">D2</text>
<text x="299.2" y="70.4">D3</text>
<text x="346.4" y="68.6">U2</text>
<text x="338.9" y="72.2">CP2102-GMR</text>
<text x="260.4" y="85.9" transform="rotate(-90 260.4 85.9)">LESD5D5.0CT1G</text>
<text x="276.3" y="85.9" transform="rotate(-90 276.3 85.9)">LESD5D5.0CT1G</text>
<text x="292.2" y="85.9" transform="rotate(-90 292.2 85.9)">LESD5D5.0CT1G</text>
<text x="61.7" y="94.4">TS-1092S-B3D2-G</text>
<text x="61.7" y="91.2">BOTAO</text>
<text x="127" y="94.7">100nF</text>
<text x="127" y="91.6">C8</text>
<text x="141.1" y="94.7">100nF</text>
<text x="141.1" y="91.6">C9</text>
<text x="157" y="94.7">100nF</text>
<text x="157" y="91.6">C10</text>
<text x="172.9" y="94.7">100nF</text>
<text x="172.9" y="91.6">C11</text>
<text x="186.6" y="91.5">C12</text>
<text x="187" y="94.7">100nF</text>
<text x="202.8" y="94.7">100nF</text>
<text x="202.8" y="91.6">C13</text>
<text x="46.4" y="96.9">R12</text>
<text x="46.7" y="100.4">10k</text>
<text x="262.5" y="105.8">R5</text>
<text x="262.4" y="108.8">10k</text>
<text x="287.2" y="112.7">Q1</text>
<text x="287.2" y="115.9">SS8050-G</text>
<text x="324.6" y="123.3">C14</text>
<text x="344" y="123.3">C15</text>
<text x="262.5" y="130.5">R6</text>
<text x="324.6" y="126.5">4.7uF</text>
<text x="344" y="126.5">100nF</text>
<text x="35.8" y="137.4">R13</text>
<text x="56.4" y="135.2">GT-TC032A-H015-L1</text>
<text x="56.4" y="132">RESET</text>
<text x="262.4" y="133.5">10k</text>
<text x="287.2" y="137.4">Q2</text>
<text x="36.1" y="141">10k</text>
<text x="287.2" y="140.6">SS8050-G</text>
<text x="381.7" y="140.9">R10</text>
<text x="331.3" y="149.3">22.1k</text>
<text x="331.3" y="146.2">R7</text>
<text x="376.9" y="145.1" transform="rotate(-90 376.9 145.1)">2k R9</text>
<text x="381.7" y="144">1k</text>
<text x="35.8" y="155.8">C16</text>
<text x="88.7" y="153.3">R11</text>
<text x="108.6" y="154.9">LED</text>
<text x="35.8" y="158.9">10uF</text>
<text x="89.6" y="156.8">0R</text>
<text x="108.6" y="158">SK6805-EC15</text>
<text x="348.2" y="165.3">47.5k</text>
<text x="348.2" y="162.1">R8</text>
<text x="57.7" y="178.8">ESP32-WROOM-32D</text>
<text x="57.7" y="175.4">ESP32</text>
<text x="208.8" y="184.3">HDR-M-2.54_1x16</text>
<text x="208.8" y="181.2">J1</text>
<text x="321.1" y="195.2">HDR-M-2.54_1x3</text>
<text x="321.1" y="192">J3</text>
<text x="352.8" y="195.2">HDR-M-2.54_1x3</text>
<text x="352.8" y="192">J4</text>
<text x="384.6" y="195.2">HDR-M-2.54_1x3</text>
<text x="384.6" y="192">J5</text>
<text x="268.8" y="207.6">DSIC01LS-P_C600988</text>
<text x="268.8" y="204.5">SW2</text>
<text x="208.8" y="221.4">HDR-M-2.54_1x16</text>
<text x="208.8" y="218.2">J2</text>
</g>
<g font-size="3.2" fill="#00f">
<text x="222" y="23">7</text>
<text x="248.7" y="23">8</text>
<text x="222" y="26.6">6</text>
<text x="226.5" y="24.4">SH2</text>
<text x="226.5" y="28">SH1</text>
<text x="239.7" y="28">SH4</text>
<text x="239.7" y="24.4">SH3</text>
<text x="248.7" y="26.6">9</text>
<text x="35" y="38.9">1</text>
<text x="39.5" y="40.3">IN</text>
<text x="229" y="41.3" transform="rotate(-90 229 41.3)">5</text>
<text x="230.4" y="36.8" transform="rotate(-90 230.4 36.8)">GND</text>
<text x="232.5" y="41.3" transform="rotate(-90 232.5 41.3)">4</text>
<text x="233.9" y="36.8" transform="rotate(-90 233.9 36.8)">ID</text>
<text x="236" y="41.3" transform="rotate(-90 236 41.3)">3</text>
<text x="237.4" y="36.8" transform="rotate(-90 237.4 36.8)">D+</text>
<text x="239.5" y="41.3" transform="rotate(-90 239.5 41.3)">2</text>
<text x="240.9" y="36.8" transform="rotate(-90 240.9 36.8)">D-</text>
<text x="243.1" y="41.3" transform="rotate(-90 243.1 41.3)">1</text>
<text x="244.5" y="36.8" transform="rotate(-90 244.5 36.8)">VBUS</text>
<text x="35" y="46">2</text>
<text x="39.5" y="47.4">GND</text>
<text x="49" y="43.9">OUT</text>
<text x="58.2" y="42.4">5</text>
<text x="35" y="53">3</text>
<text x="49.7" y="50.9">BYP</text>
<text x="58.2" y="49.5">4</text>
<text x="39.5" y="54.4">EN</text>
<text x="364.8" y="72.8" transform="rotate(-90 364.8 72.8)">29</text>
<text x="368.3" y="72.8" transform="rotate(-90 368.3 72.8)">28</text>
<text x="371.8" y="72.8" transform="rotate(-90 371.8 72.8)">27</text>
<text x="375.4" y="72.8" transform="rotate(-90 375.4 72.8)">26</text>
<text x="378.9" y="72.8" transform="rotate(-90 378.9 72.8)">25</text>
<text x="382.4" y="72.8" transform="rotate(-90 382.4 72.8)">24</text>
<text x="385.9" y="72.8" transform="rotate(-90 385.9 72.8)">23</text>
<text x="389.5" y="72.8" transform="rotate(-90 389.5 72.8)">22</text>
<text x="366.2" y="79.2" transform="rotate(-90 366.2 79.2)">EP</text>
<text x="369.7" y="81.9" transform="rotate(-90 369.7 81.9)">DTR</text>
<text x="373.2" y="82.1" transform="rotate(-90 373.2 82.1)">DSR</text>
<text x="376.8" y="81.8" transform="rotate(-90 376.8 81.8)">TXD</text>
<text x="380.3" y="82.1" transform="rotate(-90 380.3 82.1)">RXD</text>
<text x="383.8" y="81.6" transform="rotate(-90 383.8 81.6)">RTS</text>
<text x="387.3" y="81.6" transform="rotate(-90 387.3 81.6)">CTS</text>
<text x="390.9" y="79.8" transform="rotate(-90 390.9 79.8)">NC</text>
<text x="350.8" y="88.3">1</text>
<text x="355.2" y="89.7">DCD</text>
<text x="398.6" y="89.7">NC</text>
<text x="405.7" y="88.3">21</text>
<text x="350.8" y="91.8">2</text>
<text x="350.8" y="95.4">3</text>
<text x="355.2" y="93.2">RI</text>
<text x="398.6" y="93.2">NC</text>
<text x="405.7" y="95.4">19</text>
<text x="405.7" y="91.8">20</text>
<text x="57.6" y="98.9">1</text>
<text x="70.9" y="98.9">2</text>
<text x="350.8" y="98.9">4</text>
<text x="355.2" y="96.8">GND</text>
<text x="355.2" y="100.3">D+</text>
<text x="398.6" y="100.3">NC</text>
<text x="398.6" y="96.8">NC</text>
<text x="405.7" y="98.9">18</text>
<text x="350.8" y="102.4">5</text>
<text x="350.8" y="105.9">6</text>
<text x="355.2" y="103.8">D-</text>
<text x="355.2" y="107.4">VDD</text>
<text x="398.6" y="107.4">NC</text>
<text x="398.6" y="103.8">NC</text>
<text x="405.7" y="105.9">16</text>
<text x="405.7" y="102.4">17</text>
<text x="350.8" y="109.5">7</text>
<text x="355.2" y="110.9">REGIN</text>
<text x="398.6" y="110.9">NC</text>
<text x="405.7" y="109.5">15</text>
<text x="369.7" y="123.2" transform="rotate(-90 369.7 123.2)">VBUS</text>
<text x="373.2" y="123.2" transform="rotate(-90 373.2 123.2)">RST#</text>
<text x="376.8" y="123.2" transform="rotate(-90 376.8 123.2)">NC</text>
<text x="380.3" y="123.2" transform="rotate(-90 380.3 123.2)">SUSPEND#</text>
<text x="383.8" y="123.2" transform="rotate(-90 383.8 123.2)">SUSPEND</text>
<text x="387.3" y="123.2" transform="rotate(-90 387.3 123.2)">NC</text>
<text x="390.9" y="123.2" transform="rotate(-90 390.9 123.2)">NC</text>
<text x="368.3" y="127.7" transform="rotate(-90 368.3 127.7)">8</text>
<text x="371.8" y="127.7" transform="rotate(-90 371.8 127.7)">9</text>
<text x="375.4" y="129.7" transform="rotate(-90 375.4 129.7)">10</text>
<text x="378.9" y="129.7" transform="rotate(-90 378.9 129.7)">11</text>
<text x="382.4" y="129.7" transform="rotate(-90 382.4 129.7)">12</text>
<text x="385.9" y="129.7" transform="rotate(-90 385.9 129.7)">13</text>
<text x="389.5" y="129.7" transform="rotate(-90 389.5 129.7)">14</text>
<text x="50.9" y="139.5">1</text>
<text x="67" y="139.5">2</text>
<text x="100.1" y="162.4">1</text>
<text x="103.6" y="164.1">DIN</text>
<text x="112.9" y="167.7">DOUT</text>
<text x="123.6" y="165.9">3</text>
<text x="77.8" y="190.6">37</text>
<text x="40.1" y="194.1">3</text>
<text x="43.6" y="195.9">EN</text>
<text x="68.4" y="192.4">IO23</text>
<text x="68.4" y="195.9">IO22</text>
<text x="77.8" y="194.1">36</text>
<text x="77.8" y="197.7">35</text>
<text x="264.2" y="196.1" transform="rotate(-90 264.2 196.1)">2</text>
<text x="40.1" y="201.2">5</text>
<text x="43.6" y="203">SENSOR_VN</text>
<text x="67.5" y="203">RXD0</text>
<text x="67.7" y="199.4">TXD0</text>
<text x="77.8" y="201.2">34</text>
<text x="40.1" y="208.2">7</text>
<text x="40.1" y="204.7">6</text>
<text x="43.6" y="206.5">IO34</text>
<text x="68.4" y="206.5">IO21</text>
<text x="77.8" y="204.7">33</text>
<text x="77.8" y="208.2">32</text>
<text x="40.1" y="215.3">9</text>
<text x="40.1" y="211.8">8</text>
<text x="43.6" y="213.5">IO32</text>
<text x="43.6" y="210">IO35</text>
<text x="68.4" y="213.5">IO19</text>
<text x="71.7" y="210">NC</text>
<text x="77.8" y="211.8">31</text>
<text x="77.8" y="215.3">30</text>
<text x="264.2" y="212.6" transform="rotate(-90 264.2 212.6)">1</text>
<text x="38.1" y="218.8">10</text>
<text x="43.6" y="220.6">IO25</text>
<text x="43.6" y="217.1">IO33</text>
<text x="68.4" y="217.1">IO18</text>
<text x="70.5" y="220.6">IO5</text>
<text x="77.8" y="218.8">29</text>
<text x="38.1" y="225.9">12</text>
<text x="38.1" y="222.4">11</text>
<text x="43.6" y="227.6">IO27</text>
<text x="43.6" y="224.1">IO26</text>
<text x="68.4" y="224.1">IO17</text>
<text x="68.4" y="227.6">IO16</text>
<text x="77.8" y="222.4">28</text>
<text x="77.8" y="225.9">27</text>
<text x="38.1" y="232.9">14</text>
<text x="38.1" y="229.4">13</text>
<text x="43.6" y="231.2">IO14</text>
<text x="70.5" y="231.2">IO4</text>
<text x="77.8" y="229.4">26</text>
<text x="77.8" y="232.9">25</text>
<text x="38.1" y="240">16</text>
<text x="43.6" y="234.7">IO12</text>
<text x="70.5" y="234.7">IO0</text>
<text x="70.5" y="238.2">IO2</text>
<text x="77.8" y="236.5">24</text>
<text x="77.8" y="240">23</text>
<text x="38.1" y="243.5">17</text>
<text x="43.6" y="245.3">SD2</text>
<text x="43.6" y="241.8">IO13</text>
<text x="68.4" y="241.8">IO15</text>
<text x="69.7" y="245.3">SD1</text>
<text x="77.8" y="243.5">22</text>
<text x="38.1" y="250.6">19</text>
<text x="38.1" y="247.1">18</text>
<text x="43.6" y="248.8">SD3</text>
<text x="69.7" y="248.8">SD0</text>
<text x="77.8" y="247.1">21</text>
<text x="77.8" y="250.6">20</text>
<text x="43.6" y="252.3">CMD</text>
<text x="70.1" y="252.3">CLK</text>
</g>
<g font-size="3.2" fill="#f00">
<text x="100.1" y="165.9">2</text>
<text x="103.6" y="167.7">VDD</text>
<text x="40.1" y="190.6">2</text>
<text x="40.1" y="197.7">4</text>
<text x="43.6" y="192.4">VDD33</text>
<text x="43.6" y="199.4">SENSOR_VP</text>
</g>
<g font-size="3.2">
<text x="114.9" y="164.1">GND</text>
<text x="123.6" y="162.4">4</text>
<text x="69" y="185.3">GND</text>
<text x="77.8" y="183.6">39</text>
<text x="153.5" y="184.1" transform="rotate(-90 153.5 184.1)">16</text>
<text x="157" y="184.1" transform="rotate(-90 157 184.1)">15</text>
<text x="160.2" y="183.9" transform="rotate(-90 160.2 183.9)">14</text>
<text x="163.7" y="183.9" transform="rotate(-90 163.7 183.9)">13</text>
<text x="167.2" y="183.9" transform="rotate(-90 167.2 183.9)">12</text>
<text x="170.7" y="183.9" transform="rotate(-90 170.7 183.9)">11</text>
<text x="174.3" y="183.9" transform="rotate(-90 174.3 183.9)">10</text>
<text x="177.8" y="181.9" transform="rotate(-90 177.8 181.9)">9</text>
<text x="181.3" y="181.9" transform="rotate(-90 181.3 181.9)">8</text>
<text x="184.9" y="181.9" transform="rotate(-90 184.9 181.9)">7</text>
<text x="188.4" y="181.9" transform="rotate(-90 188.4 181.9)">6</text>
<text x="191.9" y="181.9" transform="rotate(-90 191.9 181.9)">5</text>
<text x="195.4" y="181.9" transform="rotate(-90 195.4 181.9)">4</text>
<text x="199" y="181.9" transform="rotate(-90 199 181.9)">3</text>
<text x="202.5" y="181.9" transform="rotate(-90 202.5 181.9)">2</text>
<text x="206" y="181.9" transform="rotate(-90 206 181.9)">1</text>
<text x="40.1" y="187.1">1</text>
<text x="43.6" y="188.8">GND</text>
<text x="69" y="188.8">GND</text>
<text x="77.8" y="187.1">38</text>
<text x="320.3" y="201.5" transform="rotate(-90 320.3 201.5)">1</text>
<text x="323.8" y="201.5" transform="rotate(-90 323.8 201.5)">2</text>
<text x="327.4" y="201.5" transform="rotate(-90 327.4 201.5)">3</text>
<text x="352.1" y="201.5" transform="rotate(-90 352.1 201.5)">1</text>
<text x="355.6" y="201.5" transform="rotate(-90 355.6 201.5)">2</text>
<text x="359.1" y="201.5" transform="rotate(-90 359.1 201.5)">3</text>
<text x="383.8" y="201.5" transform="rotate(-90 383.8 201.5)">1</text>
<text x="387.3" y="201.5" transform="rotate(-90 387.3 201.5)">2</text>
<text x="390.9" y="201.5" transform="rotate(-90 390.9 201.5)">3</text>
<text x="153.5" y="221.1" transform="rotate(-90 153.5 221.1)">16</text>
<text x="157" y="221.1" transform="rotate(-90 157 221.1)">15</text>
<text x="160.2" y="221" transform="rotate(-90 160.2 221)">14</text>
<text x="163.7" y="221" transform="rotate(-90 163.7 221)">13</text>
<text x="167.2" y="221" transform="rotate(-90 167.2 221)">12</text>
<text x="170.7" y="221" transform="rotate(-90 170.7 221)">11</text>
<text x="174.3" y="221" transform="rotate(-90 174.3 221)">10</text>
<text x="177.8" y="219" transform="rotate(-90 177.8 219)">9</text>
<text x="181.3" y="219" transform="rotate(-90 181.3 219)">8</text>
<text x="184.9" y="219" transform="rotate(-90 184.9 219)">7</text>
<text x="188.4" y="219" transform="rotate(-90 188.4 219)">6</text>
<text x="191.9" y="219" transform="rotate(-90 191.9 219)">5</text>
<text x="195.4" y="219" transform="rotate(-90 195.4 219)">4</text>
<text x="199" y="219" transform="rotate(-90 199 219)">3</text>
<text x="202.5" y="219" transform="rotate(-90 202.5 219)">2</text>
<text x="206" y="219" transform="rotate(-90 206 219)">1</text>
<text x="38.1" y="236.5">15</text>
<text x="43.6" y="238.2">GND</text>
</g>
</svg>
